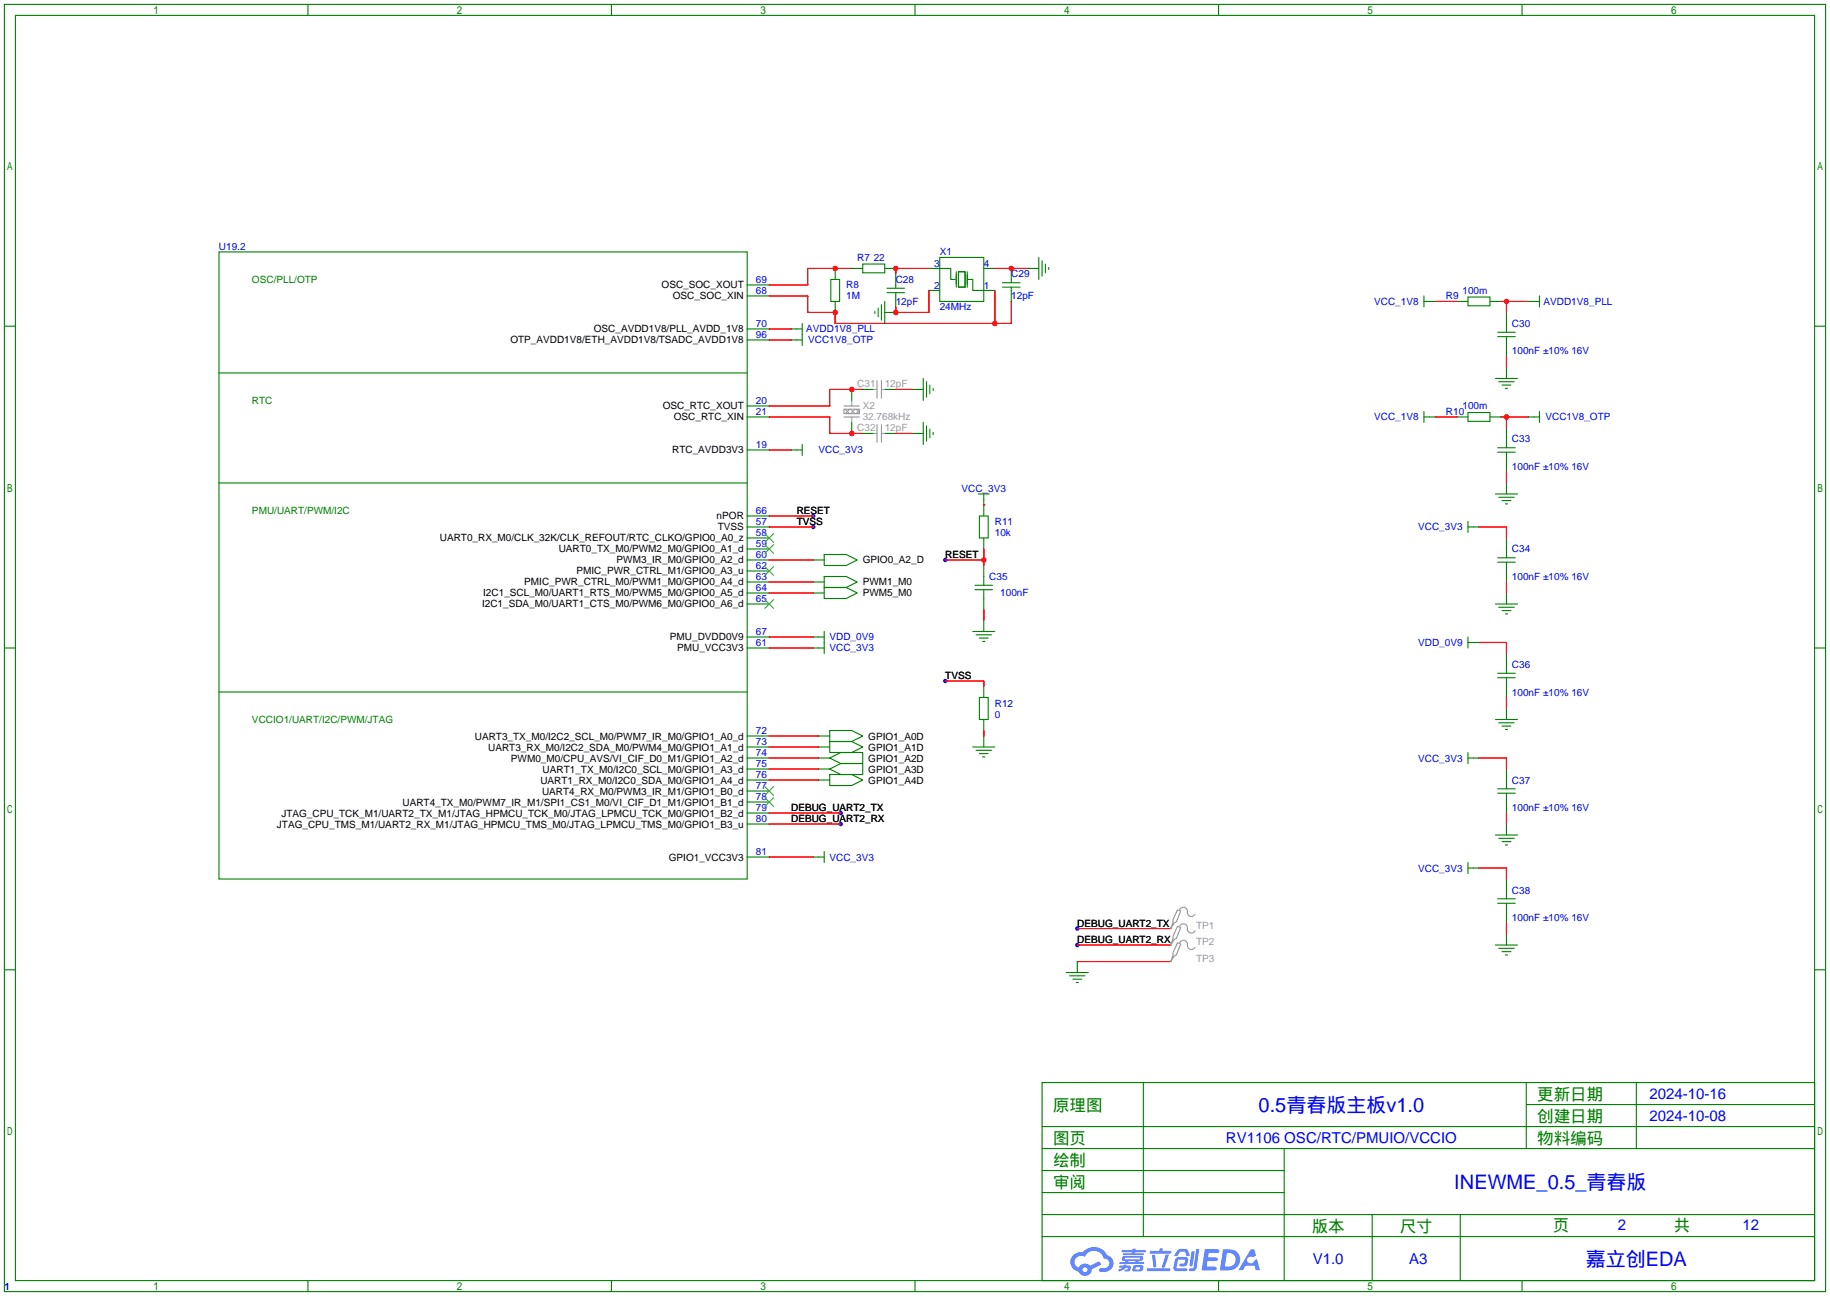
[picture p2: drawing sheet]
<svg xmlns="http://www.w3.org/2000/svg" width="422mm" height="299mm" viewBox="0 0 422 299" stroke-linecap="round" stroke-linejoin="round" font-family="sans-serif">
<g fill="#00f">
<circle cx="187.7" cy="119.1" r=".51"/>
<circle cx="187.7" cy="121.7" r=".51"/>
<circle cx="218.2" cy="129.3" r=".51"/>
<circle cx="218.2" cy="157.2" r=".51"/>
<circle cx="194.1" cy="187.7" r=".51"/>
<circle cx="194.1" cy="190.2" r=".51"/>
<circle cx="248.7" cy="214.4" r=".51"/>
<circle cx="248.7" cy="218.2" r=".51"/>
</g>
<g fill="none" stroke="#008000" stroke-width=".25">
<path d="M1 1h420.4v297.2h-420.4zM3.6 3.6h415.2v292.1h-415.2zM71.1 1v2.6M141.1 1v2.6M211.2 1v2.6M281.3 1v2.6M351.3 1v2.6M1 75.3h2.6M418.8 75.3h2.6M1 149.6h2.6M418.8 149.6h2.6M1 223.9h2.6"/>
<path d="M418.8 223.9h2.6M240.5 249.9h178.3v45.8h-178.3zM263.9 249.9v35.6M352.3 249.9v15.3M352.3 255h66.5M377.7 249.9v15.3M240.5 270.3h55.9M240.5 265.2h178.3M240.5 275.3h55.9M240.5 260.1h178.3M296.4 265.2v30.5M71.1 295.7v2.5"/>
<path d="M141.1 295.7v2.5M211.2 295.7v2.5M240.5 285.5h178.3M240.5 280.4h178.3M281.3 295.7v2.5M316.7 280.4v15.3M337.1 280.4v15.3M351.3 295.7v2.5"/>
</g>
<g fill="#5487ff">
<path d="M278.1 288.4h2.7a.48 .48 0 0 1 .7 .4 .48 .48 0 0 1-.7 .5h-1.8l-.2 1h1.9a.43 .43 0 0 1 .4 .5 .43 .43 0 0 1-.5 .4h-1.9l-.2 1.2h1.7a.45 .45 0 0 1 .6 .2 .45 .45 0 0 1-.2 .6l-3.2 .1z"/>
<path d="M288.7 288.5h.8l.4 1.4-.7 .4a.84 .84 0 0 0-1.2 .2 .84 .84 0 0 0 .3 1.2 .84 .84 0 0 0 1.1-.4l.1-.3 .6-.3 .7 2.5h-.9l-.3-1h-2.1l-.6 1h-1.1z"/>
<path d="M275.1 288.9h.7l-.5 3.2a.36 .36 0 0 1-.4 .3 .36 .36 0 0 1-.3-.4z"/>
<path d="M276.1 288.4h.7l-.6 4.3a1.13 1.13 0 0 1-1.8 .6l.2-.4 .7-.1 .2-.2z"/>
<path d="M271.8 288.7l.6-.3 1-.1a.77 .77 0 0 1 .9 .6l.3 .9-.2 .2h-.5l-.3-.9-.2-.1h-1l-.7 1h-.6z"/>
<path d="M271.4 290.5l.5-.3h1.7a.81 .81 0 0 1 .7 .5 .81 .81 0 0 1-.2 .9 .81 .81 0 0 1-.9 .8h-.7a.32 .32 0 0 1-.3-.4 .32 .32 0 0 1 .4-.3h.7l.3-.9-1.7 .1-.3 1.9h2.2a.32 .32 0 0 1 .3 .4 .32 .32 0 0 1-.4 .3h-2.3l-.4-.4-.1-.5z"/>
<path d="M264.8 292.8h5a.33 .33 0 0 1 .4 .4 .33 .33 0 0 1-.4 .3h-4.9l-.1-.2z"/>
<path d="M269.1 289.6h.7l-.6 2.1a.98 .98 0 0 1-.8 1l-.3-.3z"/>
<path d="M265.9 289.7h.7l.3 2.6a.34 .34 0 0 1-.3 .3 .34 .34 0 0 1-.4-.2z"/>
<path d="M265.4 288.8h2.2l.2-.6h.6l-.1 .6h1.8a.32 .32 0 0 1 .3 .3 .32 .32 0 0 1-.4 .3h-4.5l-.1-.1z"/>
<path d="M258.4 292.2h.9l.1-.2h.7l-.1 .2h.9l.1 .2-.1 .9-1.3 .2v-.4h.6l.1-.4a.68 .68 0 0 0-.9 .4l-1.1 .5-.2-.5 1-.4h-.8z"/>
<path d="M259 288.6h2.4l.1-.3h.7l-.1 .3h2.2l.3 .3-.3 .2h-2.2l-.1 .3h1.8l.2 .2-.2 .2h-4.5l-.1-.4h2l.1-.3h-2.3l-.1-.1z"/>
<path d="M282.3 288.4l-.7 4.9h1.6a2.5 2.5 0 0 0 3.1-2.5 2.5 2.5 0 0 0-3.1-2.4zM283.2 289.3a1.65 1.65 0 0 1 2 1.7 1.65 1.65 0 0 1-2.2 1.4h-.3z"/>
<path d="M259.1 290.2l-.1 .7 .6 .2 .1 .3h-1.3l.1 .4h5.4l.2-.2-.2-.2h-1.2l.2-.3a.7 .7 0 0 0 .8-.2 .7 .7 0 0 0 0-.9h-4.1zM259.7 290.4l3.5 .1-.2 .3h-3.2zM260.4 291.1h1.7l-.2 .3h-1.4z"/>
<path d="M261.6 292.3a1.05 1.05 0 0 0-.1 1.2 2.91 2.91 0 0 0 2.2-.2 .98 .98 0 0 0 0-1.1l-1.6-.1zM262.2 292.6h.8l.1 .3-.2 .2h-.8z"/>
<path d="M247.8 289.7a2.23 2.23 0 0 0-.6 2.3 2.23 2.23 0 0 0 1.8 1.6 1.58 1.58 0 0 0 1.7 1 1.58 1.58 0 0 0 1.3-1.6l2.2-1-.5-.8-2.1 1a1.65 1.65 0 0 0-2.6 .5 1.47 1.47 0 0 1-.8-2.1 1.47 1.47 0 0 1 2.2-.4 2.3 2.3 0 0 1 2.3-1.4 2.3 2.3 0 0 1 2.1 1.8 1.12 1.12 0 0 1 1.3 1 1.12 1.12 0 0 1-1.2 1.2h-.7a.45 .45 0 0 0-.5 .3 .45 .45 0 0 0 .4 .6 2.21 2.21 0 0 0 2.2-.6 2.21 2.21 0 0 0 .5-2.3 2.13 2.13 0 0 0-1.3-1 3.3 3.3 0 0 0-5.5-.7l-1.2 .1zM249.9 293.2a.57 .57 0 0 1 1.1 0 .57 .57 0 0 1-1.1 0z"/>
</g>
<g fill="none" stroke="#008000" stroke-width=".25">
<path d="M50.5 58.2h122v144.7h-122zM216.9 59.4h10.2v10.2h-10.2zM239.8 59.4v5.1M172.5 75.9h5M172.5 78.5h5M172.5 65.8h5M172.5 68.3h5M182.6 75.9h2.6M182.6 78.5h2.6M185.2 74.7v5.1M191.8 64.5h2v5.1h-2zM192.8 62v2.5"/>
<path d="M192.8 69.6v2.5M196.6 62h2.5M199.1 61h5.1v2h-5.1zM201.9 71.9v.5M202.7 71.1v2.1M203.5 70.4v3.5M204.2 62h2.6M204.2 72.1h2.6M204.2 69.6v5.1M204.7 67.6h4.1M204.7 66.5h4.1M206.8 63.2v3.3"/>
<path d="M206.8 67.6v3.3M214.4 62h5.1v2.5h1M214.4 67.1h2.5M220.7 62.7v3.6M221.2 62.7h1.6v3.6h-1.6zM223.3 62.7v3.6M223.5 64.5h1v2.6h5.1M227.1 62h2.5M231.4 66.3h4.1M231.4 65.3h4.1M233.4 62v3.3M233.4 66.3v3.3"/>
<path d="M237.2 62h2.6M240.5 60.2v3.6M241.3 61v2M242.1 61.7v.5M328.7 69.6h2.5M328.7 68.3v2.6M336.3 69.6h2.5M338.8 68.6h5.1v2h-5.1zM343.9 69.6h2.6M345.7 76.7h4.1M345.7 77.7h4.1M347.7 72.1v4.6"/>
<path d="M347.7 77.7v4.6M352.8 69.6h2.5M355.3 68.3v2.6M50.5 86.1h122M172.5 96.3h5M172.5 93.7h5M196.6 89.9v2.6M196.6 97.5v2.6M199.1 89.9h2.6M204.2 89.9h2.6M210.6 89.9h2.5M213.1 87.4v5.1"/>
<path d="M213.1 97.5v5.1M213.9 88.1v3.6M213.9 98.3v3.6M214.6 88.9v2M214.6 99.1v2M215.4 89.7v.5M215.4 99.8v.5M328.7 95v2.5M328.7 96.3h2.5M336.3 96.3h2.5M338.8 95.2h5.1v2.1h-5.1zM343.9 96.3h2.6"/>
<path d="M345.2 87.4h5.1M345.9 88.1h3.6M346.7 88.9h2M347.5 89.7h.5M347.7 84.8v2.6M347.7 98.8v4.6M352.8 96.3h2.5M355.3 95v2.5M50.5 111.5h122M172.5 103.9h5M172.5 119.1h5M182.6 103.9h2.6"/>
<path d="M185.2 102.6v2.6M199.1 100.1h2.6M204.2 100.1h2.6M210.6 100.1h2.5M225.8 114h2.5M226.1 119.1h2v5.1h-2zM227.1 114v5.1M345.2 114h5.1M345.7 103.4h4.1M345.7 104.4h4.1M345.9 114.8h3.6M346.7 115.6h2"/>
<path d="M347.5 116.3h.5M347.7 104.4v4.6M347.7 111.5v2.5M172.5 121.7h5M172.5 139.4h5M172.5 136.9h5M172.5 134.4h5M172.5 131.8h5M172.5 129.3h5M172.5 126.7h5M172.5 124.2h5M187.7 136.9h2.5"/>
<path d="M187.7 134.4h2.5M187.7 129.3h2.5M190.2 133.1h5.1l2.6 1.3-2.6 1.2h-5.1zM190.2 135.6h5.1l2.6 1.3-2.6 1.3h-5.1zM190.2 128h5.1l2.6 1.3-2.6 1.3h-5.1zM225 135.1h4.1M225 136.1h4.1M227.1 124.2v2.5M227.1 130.6v4.5M227.1 136.1v4.6M338.8 121.7h2.6M338.8 120.4v2.5"/>
<path d="M345.2 139.4h5.1M345.7 128.8h4.1M345.7 129.8h4.1M347.7 124.2v4.6M347.7 129.8v4.6M347.7 136.9v2.5M50.5 159.8h122M172.5 149.6h5M172.5 147.1h5M187.7 149.6h2.5M187.7 147.1h2.5M190.2 145.8v5.1"/>
<path d="M224.5 145.8h5.1M225.3 146.6h3.6M226.1 147.3h2M226.8 148.1h.5M227.1 143.3v2.5M227.1 158.5v2.5M338.8 147.1v2.5M338.8 148.3h2.6M345.7 155.4h4.1M345.7 156.5h4.1M345.9 140.2h3.6M346.7 141h2"/>
<path d="M347.5 141.7h.5M347.7 150.9v4.5M347.7 156.5v4.5M172.5 172.5h5M172.5 175h5M172.5 177.5h5M172.5 169.9h5M189 172.5h2.5M189 175h2.5M189 177.5h2.5M189 169.9h2.5M191.5 178.8h5.1l2.5 1.3-2.5 1.3h-5.1z"/>
<path d="M191.5 168.7h5.1l2.5 1.2-2.5 1.3h-5.1zM191.5 171.2h5.1l2.5 1.3-2.5 1.2h-5.1zM191.5 175l2.6-1.3h5v2.6h-5zM191.5 177.5l2.6-1.2h5v2.5h-5zM224.5 172.5h5.1M225.3 173.2h3.6M226.1 161h2v5.1h-2zM226.1 174h2M226.8 174.8h.5M227.1 166.1v2.6M227.1 169.9v2.6M338.8 173.7v2.6"/>
<path d="M338.8 175h2.6M345.2 166.1h5.1M345.9 166.9h3.6M346.7 167.6h2M347.5 168.4h.5M347.7 163.6v2.5M347.7 177.5v4.6M172.5 197.9h5M172.5 190.2h5M172.5 187.7h5M172.5 185.2h5M172.5 182.6h5"/>
<path d="M172.5 180.1h5M187.7 197.9h2.5M189 180.1h2.5M190.2 196.6v2.5M338.8 199.1v2.6M345.2 192.8h5.1M345.7 182.1h4.1M345.7 183.1h4.1M345.9 193.5h3.6M346.7 194.3h2M347.5 195.1h.5M347.7 183.1v4.6"/>
<path d="M347.7 190.2v2.6M270.3 214.1v.3M270.3 217.9v.3M338.8 200.4h2.6M345.2 218.2h5.1M345.7 207.5h4.1M345.7 208.5h4.1M345.9 218.9h3.6M346.7 219.7h2M347.7 202.9v4.6M347.7 208.5v4.6M347.7 215.6v2.6"/>
<path d="M246.1 224.5h5.1M246.9 225.3h3.5M247.6 226.1h2.1M248.4 226.8h.5M248.7 222v2.5M270.3 221.7v.3M347.5 220.5h.5"/>
</g>
<g fill="none" stroke="#f00" stroke-width=".25">
<path d="M177.5 68.3h8.9v3.8h6.4v2.6h40.6v-5.1M177.5 75.9h5.1M177.5 78.5h5.1M196.6 62h-10.2v3.8h-8.9M214.4 62h-7.6v1.2M214.4 67.1v5h-7.6v-1.2M229.6 62h7.6M229.6 67.1v7.6M331.2 69.6h5.1M346.5 69.6h6.3M347.7 69.6v2.5M177.5 96.3h14v3.8h7.6"/>
<path d="M199.1 89.9h-7.6v3.8h-14M206.8 89.9h3.8M331.2 96.3h5.1M346.5 96.3h6.3M347.7 82.3v2.5M347.7 96.3v2.5M177.5 103.9h5.1M177.5 119.1h10.2M206.8 100.1h3.8M227.1 116.6h.1M347.7 109v2.5M177.5 121.7h10.2"/>
<path d="M177.5 129.3h10.2M177.5 134.4h10.2M177.5 136.9h10.2M218.2 129.3h8.9M227.1 126.7v3.9M341.4 121.7h6.3v2.5M347.7 134.4v2.5M177.5 147.1h10.2M177.5 149.6h10.2M218.2 157.2h8.9v1.3M227.1 140.7v2.6M341.4 148.3h6.3v2.6"/>
<path d="M177.5 175h11.5M177.5 169.9h11.5M177.5 172.5h11.5M177.5 177.5h11.5M227.1 168.7v1.2M341.4 175h6.3v2.5M347.7 161v2.6M177.5 197.9h10.2M177.5 180.1h11.5M177.5 187.7h16.6M177.5 190.2h16.6M347.7 187.7v2.5"/>
<path d="M248.7 214.4h21.6M248.7 218.2h21.6M341.4 200.4h6.3v2.5M347.7 213.1v2.5M248.7 222h21.6"/>
</g>
<g fill="none" stroke="#999" stroke-width=".25">
<path d="M194.8 94.5h3.6v1h-3.6zM194.8 93.7h3.6M194.8 96.3h3.6M196.6 92.5v1.2M196.6 96.3v1.2M201.7 89.9h.7M202.4 87.9v4M202.4 98v4.1M203.5 87.9v4M203.5 98v4.1M203.5 89.9h.7M201.7 100.1h.7"/>
<path d="M203.5 100.1h.7M271.8 213.9l.7 .2-1 2.6-.5 .2-.7 1.3 .5-1.5v-.5zM271.8 217.7l.7 .2-1 2.6-.5 .2-.7 1.3 .5-1.5v-.5zM271.8 210.1l.7 .2-1 2.6-.5 .2-.7 1.3 .5-1.5v-.6zM272.3 213.9a.93 .93 0 0 1 1.1-.6 .93 .93 0 0 1 .7 1.1 .94 .94 0 0 0 .6 1 .94 .94 0 0 0 1.1-.5M272.3 217.7a.93 .93 0 0 1 1.1-.6 .93 .93 0 0 1 .7 1.1 .94 .94 0 0 0 .6 1 .94 .94 0 0 0 1.1-.5M272.3 210.1a.93 .93 0 0 1 1.1-.6 .93 .93 0 0 1 .7 1.1 .94 .94 0 0 0 .6 1 .94 .94 0 0 0 1.1-.5"/>
</g>
<path d="M195.1 94.5l1 1M196.1 94.5l-1 1M196.3 94.5l1.1 1M197.4 94.5l-1.1 1M197.6 94.5l.8 .7M198.4 94.7l-.8 .8" fill="none" stroke="#999" stroke-width=".23"/>
<path d="M176.5 138.4l2.1 2.1M176.5 130.8l2.1 2M176.5 125.7l2.1 2.1M176.5 123.2l2.1 2M178.6 138.4l-2.1 2.1M178.6 130.8l-2.1 2M178.6 125.7l-2.1 2.1M178.6 123.2l-2.1 2M176.5 184.1l2.1 2.1M176.5 181.6l2.1 2M178.6 184.1l-2.1 2.1M178.6 181.6l-2.1 2" fill="none" stroke="#3c3" stroke-width=".25"/>
<g fill="#f00">
<circle cx="192.8" cy="62" r=".63"/>
<circle cx="192.8" cy="72.1" r=".63"/>
<circle cx="229.6" cy="74.7" r=".63"/>
<circle cx="206.8" cy="62" r=".63"/>
<circle cx="206.8" cy="72.1" r=".63"/>
<circle cx="233.4" cy="62" r=".63"/>
<circle cx="196.6" cy="100.1" r=".63"/>
<circle cx="196.6" cy="89.9" r=".63"/>
<circle cx="227.1" cy="129.3" r=".63"/>
<circle cx="347.7" cy="69.6" r=".63"/>
<circle cx="347.7" cy="96.3" r=".63"/>
</g>
<g font-size="4.6" fill="#00f">
<text x="290.5" y="256.6">0.5青春版主板v1.0</text>
<text x="335.7" y="274.4">INEWME_0.5_青春版</text>
<text x="366" y="292.2">嘉立创EDA</text>
</g>
<g font-size="3.8" fill="#008000">
<text x="243.1" y="256.5">原理图</text>
<text x="354.8" y="254">更新日期</text>
<text x="354.8" y="259.1">创建日期</text>
<text x="243.1" y="269.2">绘制</text>
<text x="243.1" y="264.2">图页</text>
<text x="354.8" y="264.2">物料编码</text>
<text x="243.1" y="274.3">审阅</text>
<text x="302.8" y="284.5">版本</text>
<text x="323.1" y="284.5">尺寸</text>
<text x="358.4" y="284.2">页</text>
<text x="386.3" y="284.2">共</text>
</g>
<g font-size="3.5" fill="#00f">
<text x="380.7" y="253.7">2024-10-16</text>
<text x="283" y="263.8">RV1106 OSC/RTC/PMUIO/VCCIO</text>
<text x="380.7" y="258.8">2024-10-08</text>
<text x="373.4" y="283.9">2</text>
<text x="402.2" y="283.9">12</text>
<text x="303" y="291.8">V1.0</text>
<text x="325.3" y="291.8">A3</text>
</g>
<g font-size="2.3" fill="#00f">
<text x="50.5" y="57.7">U19.2</text>
<text x="216.9" y="59">X1</text>
<text x="174.5" y="65.3">69</text>
<text x="197.9" y="60.2">R7</text>
<text x="201.7" y="60.2">22</text>
<text x="206.8" y="65.3">C28</text>
<text x="215.6" y="61.7">3</text>
<text x="227.1" y="61.7">4</text>
<text x="233.4" y="64.1">C29</text>
<text x="174.5" y="67.9">68</text>
<text x="195.3" y="66.6">R8</text>
<text x="195.3" y="69.1">1M</text>
<text x="206.8" y="70.4">12pF</text>
<text x="215.6" y="66.8">2</text>
<text x="216.9" y="71.7">24MHz</text>
<text x="227.1" y="66.8">1</text>
<text x="233.4" y="69.1">12pF</text>
<text x="317.2" y="70.4">VCC_1V8</text>
<text x="333.8" y="69.1">R9</text>
<text x="337.6" y="67.9">100m</text>
<text x="356.3" y="70.4">AVDD1V8_PLL</text>
<text x="174.5" y="75.5">70</text>
<text x="186.1" y="76.8">AVDD1V8_PLL</text>
<text x="349" y="75.5">C30</text>
<text x="174.5" y="78">96</text>
<text x="186.5" y="79.3">VCC1V8_OTP</text>
<text x="349" y="81.8">100nF ±10% 16V</text>
<text x="174.5" y="95.8">21</text>
<text x="174.5" y="93.3">20</text>
<text x="333.8" y="95.8">R10</text>
<text x="337.6" y="94.5">100m</text>
<text x="317.2" y="97.1">VCC_1V8</text>
<text x="356.7" y="97.1">VCC1V8_OTP</text>
<text x="174.5" y="103.4">19</text>
<text x="188.9" y="104.7">VCC_3V3</text>
<text x="349" y="102.2">C33</text>
<text x="221.9" y="113.6">VCC_3V3</text>
<text x="349" y="108.5">100nF ±10% 16V</text>
<text x="174.5" y="118.7">66</text>
<text x="174.5" y="123.7">58</text>
<text x="174.5" y="121.2">57</text>
<text x="229.6" y="121.2">R11</text>
<text x="229.6" y="123.7">10k</text>
<text x="327.4" y="122.5">VCC_3V3</text>
<text x="174.5" y="131.4">62</text>
<text x="174.5" y="128.8">60</text>
<text x="174.5" y="126.3">59</text>
<text x="349" y="127.6">C34</text>
<text x="174.5" y="136.4">64</text>
<text x="174.5" y="133.9">63</text>
<text x="228.3" y="133.9">C35</text>
<text x="230.9" y="137.7">100nF</text>
<text x="349" y="133.9">100nF ±10% 16V</text>
<text x="174.5" y="139">65</text>
<text x="174.5" y="149.1">61</text>
<text x="174.5" y="146.6">67</text>
<text x="191.5" y="147.9">VDD_0V9</text>
<text x="327.4" y="149.1">VDD_0V9</text>
<text x="191.5" y="150.4">VCC_3V3</text>
<text x="349" y="154.2">C36</text>
<text x="349" y="160.6">100nF ±10% 16V</text>
<text x="229.6" y="163.1">R12</text>
<text x="229.6" y="165.7">0</text>
<text x="174.5" y="172">73</text>
<text x="174.5" y="169.5">72</text>
<text x="174.5" y="179.6">76</text>
<text x="174.5" y="177.1">75</text>
<text x="174.5" y="174.5">74</text>
<text x="327.4" y="175.8">VCC_3V3</text>
<text x="174.5" y="184.7">78</text>
<text x="174.5" y="182.2">77</text>
<text x="349" y="180.9">C37</text>
<text x="174.5" y="189.8">80</text>
<text x="174.5" y="187.2">79</text>
<text x="349" y="187.2">100nF ±10% 16V</text>
<text x="174.5" y="197.4">81</text>
<text x="191.5" y="198.7">VCC_3V3</text>
<text x="327.4" y="201.2">VCC_3V3</text>
<text x="349" y="206.3">C38</text>
<text x="349" y="212.6">100nF ±10% 16V</text>
<text x="1" y="297.7">1</text>
</g>
<g font-size="2.3" fill="#008000">
<text x="58.2" y="65.3">OSC/PLL/OTP</text>
<text x="58.2" y="93.3">RTC</text>
<text x="58.2" y="118.7">PMU/UART/PWM/I2C</text>
<text x="58.2" y="166.9">VCCIO1/UART/I2C/PWM/JTAG</text>
</g>
<g font-size="2.3">
<text x="152.7" y="66.6">OSC_SOC_XOUT</text>
<text x="155.3" y="69.1">OSC_SOC_XIN</text>
<text x="137.1" y="76.8">OSC_AVDD1V8/PLL_AVDD_1V8</text>
<text x="117.8" y="79.3">OTP_AVDD1V8/ETH_AVDD1V8/TSADC_AVDD1V8</text>
<text x="153" y="94.5">OSC_RTC_XOUT</text>
<text x="155.5" y="97.1">OSC_RTC_XIN</text>
<text x="155.2" y="104.7">RTC_AVDD3V3</text>
<text x="165.4" y="119.9">nPOR</text>
<text x="183.9" y="118.7">RESET</text>
<text x="101.5" y="125">UART0_RX_M0/CLK_32K/CLK_REFOUT/RTC_CLKO/GPIO0_A0_z</text>
<text x="165.7" y="122.5">TVSS</text>
<text x="183.9" y="121.2">TVSS</text>
<text x="129" y="127.6">UART0_TX_M0/PWM2_M0/GPIO0_A1_d</text>
<text x="142.3" y="130.1">PWM3_IR_M0/GPIO0_A2_d</text>
<text x="199.1" y="130.1">GPIO0_A2_D</text>
<text x="218.2" y="128.8">RESET</text>
<text x="111.5" y="137.7">I2C1_SCL_M0/UART1_RTS_M0/PWM5_M0/GPIO0_A5_d</text>
<text x="121" y="135.2">PMIC_PWR_CTRL_M0/PWM1_M0/GPIO0_A4_d</text>
<text x="133.1" y="132.6">PMIC_PWR_CTRL_M1/GPIO0_A3_u</text>
<text x="199.1" y="135.2">PWM1_M0</text>
<text x="199.1" y="137.7">PWM5_M0</text>
<text x="111.3" y="140.3">I2C1_SDA_M0/UART1_CTS_M0/PWM6_M0/GPIO0_A6_d</text>
<text x="154.6" y="147.9">PMU_DVDD0V9</text>
<text x="156.3" y="150.4">PMU_VCC3V3</text>
<text x="218.2" y="156.8">TVSS</text>
<text x="109.6" y="170.7">UART3_TX_M0/I2C2_SCL_M0/PWM7_IR_M0/GPIO1_A0_d</text>
<text x="112.7" y="173.3">UART3_RX_M0/I2C2_SDA_M0/PWM4_M0/GPIO1_A1_d</text>
<text x="200.4" y="170.7">GPIO1_A0D</text>
<text x="200.4" y="173.3">GPIO1_A1D</text>
<text x="117.9" y="175.8">PWM0_M0/CPU_AVS/VI_CIF_D0_M1/GPIO1_A2_d</text>
<text x="125.2" y="178.4">UART1_TX_M0/I2C0_SCL_M0/GPIO1_A3_d</text>
<text x="200.4" y="175.8">GPIO1_A2D</text>
<text x="200.4" y="178.4">GPIO1_A3D</text>
<text x="92.9" y="186">UART4_TX_M0/PWM7_IR_M1/SPI1_CS1_M0/VI_CIF_D1_M1/GPIO1_B1_d</text>
<text x="124.7" y="180.9">UART1_RX_M0/I2C0_SDA_M0/GPIO1_A4_d</text>
<text x="125.1" y="183.4">UART4_RX_M0/PWM3_IR_M1/GPIO1_B0_d</text>
<text x="200.4" y="180.9">GPIO1_A4D</text>
<text x="63.9" y="191.1">JTAG_CPU_TMS_M1/UART2_RX_M1/JTAG_HPMCU_TMS_M0/JTAG_LPMCU_TMS_M0/GPIO1_B3_u</text>
<text x="64.9" y="188.5">JTAG_CPU_TCK_M1/UART2_TX_M1/JTAG_HPMCU_TCK_M0/JTAG_LPMCU_TCK_M0/GPIO1_B2_d</text>
<text x="182.6" y="187.2">DEBUG_UART2_TX</text>
<text x="182.6" y="189.8">DEBUG_UART2_RX</text>
<text x="154.4" y="198.7">GPIO1_VCC3V3</text>
<text x="248.7" y="213.9">DEBUG_UART2_TX</text>
<text x="248.7" y="217.7">DEBUG_UART2_RX</text>
</g>
<g font-size="2.3" fill="#999">
<text x="197.9" y="89.5">C31</text>
<text x="204.2" y="89.5">12pF</text>
<text x="199.1" y="94.5">X2</text>
<text x="197.9" y="99.6">C32</text>
<text x="199.1" y="97.1">32.768kHz</text>
<text x="204.2" y="99.6">12pF</text>
<text x="276.1" y="214.4">TP1</text>
<text x="276.1" y="218.2">TP2</text>
<text x="276.1" y="222">TP3</text>
</g>
</svg>
